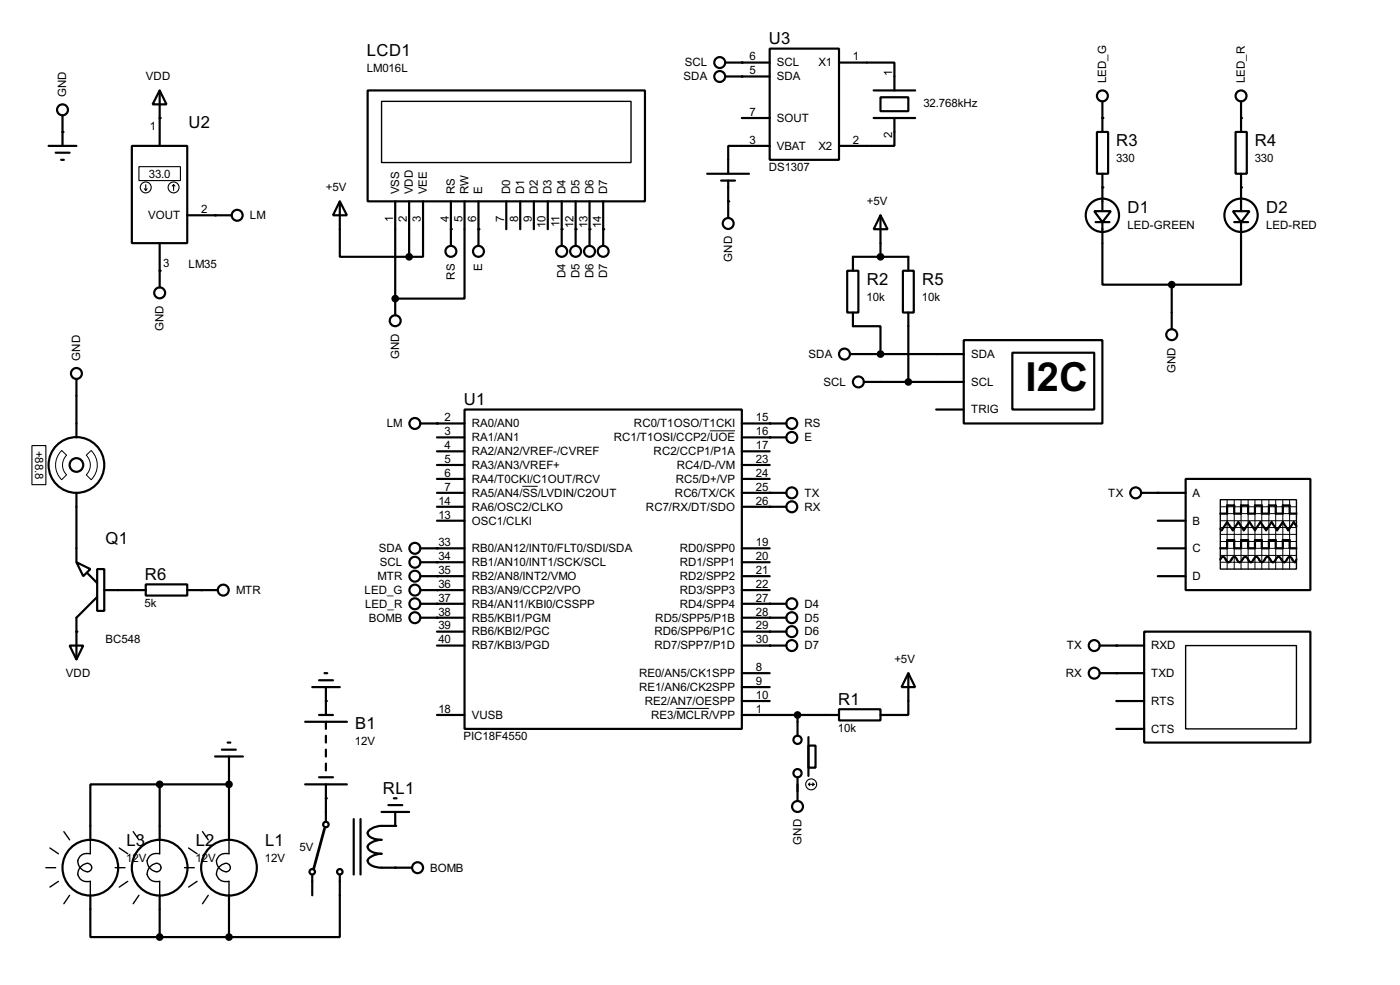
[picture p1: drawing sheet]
<svg xmlns="http://www.w3.org/2000/svg" width="256mm" height="180mm" viewBox="0 0 256 180" stroke-linecap="round" stroke-linejoin="round" font-family="sans-serif">
<g fill="#000">
<circle cx="135.9" cy="11.5" r=".2"/>
<circle cx="135.9" cy="14" r=".2"/>
<circle cx="11.5" cy="24.2" r=".2"/>
<circle cx="29.3" cy="21.6" r=".2"/>
<circle cx="39.4" cy="39.4" r=".2"/>
<circle cx="133.4" cy="36.9" r=".2"/>
<circle cx="202" cy="21.6" r=".2"/>
<circle cx="202" cy="34.3" r=".2"/>
<circle cx="227.4" cy="21.6" r=".2"/>
<circle cx="227.4" cy="34.3" r=".2"/>
<circle cx="29.3" cy="49.6" r=".2"/>
<circle cx="72.4" cy="54.7" r=".2"/>
<circle cx="82.6" cy="42" r=".2"/>
<circle cx="87.7" cy="42" r=".2"/>
<circle cx="102.9" cy="42" r=".2"/>
<circle cx="105.5" cy="42" r=".2"/>
<circle cx="108" cy="42" r=".2"/>
<circle cx="110.5" cy="42" r=".2"/>
<circle cx="80.1" cy="77.5" r=".2"/>
<circle cx="141" cy="77.5" r=".2"/>
<circle cx="141" cy="90.2" r=".2"/>
<circle cx="141" cy="92.8" r=".2"/>
<circle cx="141" cy="80.1" r=".2"/>
<circle cx="212.1" cy="90.2" r=".2"/>
<circle cx="14" cy="115.6" r=".2"/>
<circle cx="36.9" cy="108" r=".2"/>
<circle cx="80.1" cy="105.5" r=".2"/>
<circle cx="80.1" cy="102.9" r=".2"/>
<circle cx="80.1" cy="113.1" r=".2"/>
<circle cx="80.1" cy="108" r=".2"/>
<circle cx="80.1" cy="110.5" r=".2"/>
<circle cx="80.1" cy="100.4" r=".2"/>
<circle cx="141" cy="115.6" r=".2"/>
<circle cx="141" cy="110.5" r=".2"/>
<circle cx="141" cy="113.1" r=".2"/>
<circle cx="141" cy="118.2" r=".2"/>
<circle cx="204.5" cy="118.2" r=".2"/>
<circle cx="59.7" cy="128.3" r=".2"/>
<circle cx="204.5" cy="123.2" r=".2"/>
<circle cx="59.7" cy="146.1" r=".2"/>
<circle cx="72.4" cy="158.8" r=".2"/>
<circle cx="72.4" cy="151.2" r=".2"/>
</g>
<g fill="none" stroke="#000" stroke-width=".4">
<path d="M29.3 16.6l1.2 2.5h-2.5zM29.3 16.6v10.1M67.4 16.6h50.8v20.3h-50.8zM132.9 11.5h8.1M132.9 14h8.1M141 8.9h12.7v20.4h-12.7zM153.7 11.5h10.2v5.1M160.1 16.6h7.6M161.3 17.8h5.1v2.6h-5.1zM202 18.6v5.6M227.4 18.6v5.6M8.9 26.7h5.1"/>
<path d="M10.2 28h2.6M11.2 29.3h.5M11.5 21.1v5.6M24.2 26.7h10.1v17.8h-10.1zM34.3 39.4h8.2M62.3 36.9l1.3 2.5h-2.6zM62.3 36.9v10.1h12.7M72.4 36.9v20.8M75 36.9v10.1M77.5 36.9v10.1h-2.5M82.6 36.9v8.1M85.1 36.9v17.8h-12.7"/>
<path d="M87.7 36.9v8.1M92.8 36.9v5.1M95.3 36.9v5.1M97.8 36.9v5.1M100.4 36.9v5.1M102.9 36.9v8.1M105.5 36.9v8.1M108 36.9v8.1M110.5 36.9v8.1M129.6 31.8h7.6M132.1 33.1h2.6M133.4 33.1v6.8"/>
<path d="M135.9 21.6h5.1M141 26.7h-7.6v5.1M160.1 21.6h7.6M161.3 39.4l1.3 2.6h-2.5zM161.3 39.4v7.6M163.9 21.6v5.1h-10.2M200.5 38.7h3l-1.5 2zM201 24.2h2v7.6h-2zM202 31.8v6.9M225.9 38.7h3l-1.5 2zM226.4 24.2h2v7.6h-2zM227.4 31.8v6.9"/>
<path d="M29.3 44.5v8.1M155.2 49.6h2.1v7.6h-2.1zM156.3 57.2v2.5h5v5.1M156.3 49.6v-2.6h10.1v2.6M165.4 49.6h2v7.6h-2zM166.4 57.2v12.7M200.7 40.7h2.6M202 40.7v11.4h12.7M214.7 52.1v8.2M226.1 40.7h2.6M227.4 40.7v11.4h-12.7M14 69.4v10.7"/>
<path d="M77 77.5h8.1M85.1 75h50.8v58.4h-50.8zM135.9 77.5h8.2M155.8 64.8h20.8M158.3 69.9h18.3M171.5 75h5.1M176.6 62.3h25.4v15.2h-25.4zM185.5 64.6h15v10.4h-15zM14 90.2v12.7M80.1 80.1h5M80.1 90.2h5M80.1 92.8h5"/>
<path d="M80.1 95.3h5M80.1 82.6h5M80.1 85.1h5M80.1 87.7h5M135.9 80.1h8.2M135.9 90.2h8.2M135.9 92.8h8.2M135.9 82.6h5.1M135.9 85.1h5.1M135.9 87.7h5.1M209.1 90.2h8.1M212.1 95.3h5.1"/>
<path d="M217.2 87.7h22.9v20.3h-22.9zM223.6 94h1.2v-1.5h1.3v1.5h1.3v-1.5h1.3v1.5h1.2v-1.5h1.3v1.5h1.3v-1.5h1.2v1.5h1.3v-1.5h1.3v1.5h1.2M237.5 96.3l-.5-.7-1 1.5-1-1.5-1 1.5-1-1.5-1 1.5-1.1-1.5-1 1.5-1-1.5-1 1.5-1-1.5-1 1.5-1.1-1.5-1 1.5-.2-.3M12.8 118.2h2.5l-1.3 2.5zM14 102.9l2.6 1.3-1.3 1.3zM16.1 105l1.7 1.7M17.8 104.2h1.3v7.6h-1.3zM17.8 109.3l-3.8 3.8v7.6M19.1 108h7.6M26.7 107h7.6v2h-7.6zM34.3 108h5.6M77 108h8.1"/>
<path d="M77 110.5h8.1M77 113.1h8.1M77 100.4h8.1M77 102.9h8.1M77 105.5h8.1M80.1 115.6h5M80.1 118.2h5M135.9 108h5.1M135.9 110.5h8.2M135.9 115.6h8.2M135.9 113.1h8.2M135.9 118.2h8.2"/>
<path d="M135.9 100.4h5.1M135.9 102.9h5.1M135.9 105.5h5.1M201.5 118.2h8.1M209.6 115.6h30.5v20.3h-30.5zM212.1 100.4h5.1M212.1 105.5h5.1M223.6 102.4l.2-.4 .3-.1 .2 .1 .5 .8a.6 .6 0 0 0 .9-.5l.4-.4 .3 .1 .4 .8 .3 .1 .3-.1 .5-.8a.6 .6 0 0 1 .8 .5l.5 .4 .2-.1 .5-.8 .3-.1 .2 .1 .5 .8a.6 .6 0 0 0 .9-.5l.4-.4 .2 .1 .5 .8 .3 .1 .3-.1 .5-.8a.6 .6 0 0 1 .8 .5l.5 .4 .2-.1 .5-.8 .3-.1 .2 .1 .5 .8 .3 .1 .2-.5M223.6 100.4h1.2v-1.5h1.3v1.5h1.3v-1.5h1.3v1.5h1.2v-1.5h1.3v1.5h1.3v-1.5h1.2v1.5h1.3v-1.5h1.3v1.5h1.2M39.4 138.5h5.1M40.7 137.2h2.5M41.7 135.9h.5"/>
<path d="M42 138.5v15.2M55.9 132.1h7.7M57.2 125.8h5.1M58.5 130.9h2.5M58.5 124.5h2.5M59.5 123.2h.5M59.7 125.8v5.1M59.7 132.1v1.3M59.7 134.7v1.2M59.7 137.2v1.3M59.7 139.8v1.2M80.1 130.9h5"/>
<path d="M135.9 130.9h17.8M135.9 123.2h5.1M135.9 128.3h5.1M135.9 125.8h5.1M146.1 130.9v3.8M148.1 136.5h1.3v4h-1.3zM148.1 134.9v7.1M153.7 129.8h7.6v2.1h-7.6zM166.4 123.2l1.3 2.6h-2.5zM166.4 123.2v7.7h-5.1M201.5 123.2h8.1M204.5 128.3h5.1"/>
<path d="M204.5 133.4h5.1M29.3 143.6h-12.7v10.1M29.3 143.6v10.1M29.3 143.6h12.7M55.9 143.6h7.7M58.5 142.3h2.5M59.7 143.6v6.8M64.8 149.9v10.2M66.1 149.9v10.2M69.9 148.6h5.1M71.2 147.4h2.5M72.2 146.1h.5"/>
<path d="M72.4 148.6v2.6a7 7 0 0 0-4.3 .4 .9 .9 0 0 0-.7 1.2 2.8 2.8 0 0 0 2.5 .9 2.68 2.68 0 0 0-2.5 1.3 1.47 1.47 0 0 0 1.3 1.1l1.2 .2a2.68 2.68 0 0 0-2.5 1.2 2.33 2.33 0 0 0 2.5 1.3h5.6M146.1 142.3v4.3M16.6 163.9v7.6h12.7M29.3 171.5h12.7M29.3 163.9v7.6M42 163.9v7.6M57.2 160.1v3.8M62.3 160.1v11.4h-20.3"/>
<circle cx="131.8" cy="11.5" r="1"/>
<circle cx="131.8" cy="14" r="1"/>
<circle cx="201.9" cy="17.6" r="1"/>
<circle cx="227.3" cy="17.6" r="1"/>
<circle cx="11.4" cy="20.1" r="1"/>
<circle cx="43.4" cy="39.4" r="1"/>
<circle cx="201.9" cy="39.4" r="3.1"/>
<circle cx="227.3" cy="39.4" r="3.1"/>
<circle cx="29.2" cy="53.6" r="1"/>
<circle cx="72.4" cy="58.7" r="1"/>
<circle cx="82.6" cy="46" r="1"/>
<circle cx="87.6" cy="46" r="1"/>
<circle cx="102.9" cy="46" r="1"/>
<circle cx="105.4" cy="46" r="1"/>
<circle cx="108" cy="46" r="1"/>
<circle cx="110.5" cy="46" r="1"/>
<circle cx="133.4" cy="40.9" r="1"/>
<circle cx="14" cy="68.4" r="1"/>
<circle cx="76" cy="77.5" r="1"/>
<circle cx="145" cy="77.5" r="1"/>
<circle cx="154.7" cy="64.8" r="1"/>
<circle cx="157.2" cy="69.9" r="1"/>
<circle cx="214.6" cy="61.3" r="1"/>
<circle cx="14" cy="85.1" r="5.1"/>
<circle cx="14" cy="85.1" r="1.25"/>
<circle cx="145" cy="80.1" r="1"/>
<circle cx="145" cy="92.8" r="1"/>
<circle cx="145" cy="90.2" r="1"/>
<circle cx="208" cy="90.2" r="1"/>
<circle cx="40.9" cy="108" r="1"/>
<circle cx="76" cy="105.5" r="1"/>
<circle cx="76" cy="110.5" r="1"/>
<circle cx="76" cy="102.9" r="1"/>
<circle cx="76" cy="113.1" r="1"/>
<circle cx="76" cy="100.4" r="1"/>
<circle cx="76" cy="108" r="1"/>
<circle cx="145" cy="118.2" r="1"/>
<circle cx="145" cy="115.6" r="1"/>
<circle cx="145" cy="113.1" r="1"/>
<circle cx="145" cy="110.5" r="1"/>
<circle cx="200.4" cy="118.2" r="1"/>
<circle cx="146.1" cy="135.4" r=".75"/>
<circle cx="200.4" cy="123.2" r="1"/>
<circle cx="16.5" cy="158.8" r="5.1"/>
<circle cx="29.2" cy="158.8" r="5.1"/>
<circle cx="41.9" cy="158.8" r="5.1"/>
<circle cx="57.2" cy="159.6" r=".5"/>
<circle cx="59.7" cy="150.9" r=".5"/>
<circle cx="62.2" cy="159.6" r=".5"/>
<circle cx="76.5" cy="158.8" r="1"/>
<circle cx="146.1" cy="147.6" r="1"/>
<circle cx="146.1" cy="141.5" r=".75"/>
</g>
<g fill="#000" stroke="#000" stroke-width=".4">
<circle cx="72.4" cy="54.7" r=".5"/>
<circle cx="74.9" cy="47" r=".5"/>
<circle cx="161.3" cy="47" r=".5"/>
<circle cx="214.6" cy="52.1" r=".5"/>
<circle cx="161.3" cy="64.8" r=".5"/>
<circle cx="166.4" cy="69.9" r=".5"/>
<circle cx="146.1" cy="130.9" r=".5"/>
<circle cx="29.2" cy="143.6" r=".5"/>
<circle cx="41.9" cy="143.6" r=".5"/>
<circle cx="29.2" cy="171.5" r=".5"/>
<circle cx="41.9" cy="171.5" r=".5"/>
</g>
<g fill="none" stroke="#000" stroke-width=".25">
<path d="M69.9 18.6h45.7v11.2h-45.7zM223.6 91.5h13.9v12.7h-13.9zM217.2 118.2h20.3v15.2h-20.3zM8.4 158.8h1.8M9.2 155.2l1.5 1.1M11.7 152.2l1.1 1.5M16.6 153.7v2.6a1.66 1.66 0 0 0-2.2 .9 1.66 1.66 0 0 0 .9 2.1 .81 .81 0 0 0 1.3 0 .81 .81 0 0 0-.3-1.3 1.82 1.82 0 0 0-1.9 2.4 1.73 1.73 0 0 0 2.2 .9v2.6M21.1 158.8h1.8M21.9 155.2l1.5 1.1M24.4 152.2l1.1 1.5M29.3 153.7v2.6a1.66 1.66 0 0 0-2.2 .9 1.66 1.66 0 0 0 .9 2.1 .81 .81 0 0 0 1.3 0 .81 .81 0 0 0-.3-1.3 1.82 1.82 0 0 0-1.9 2.4 1.73 1.73 0 0 0 2.2 .9v2.6M33.8 158.8h1.8"/>
<path d="M34.6 155.2l1.5 1.1M37.1 152.2l1.1 1.5M42 153.7v2.6a1.66 1.66 0 0 0-2.2 .9 1.66 1.66 0 0 0 .9 2.1 .81 .81 0 0 0 1.3 0 .81 .81 0 0 0-.3-1.3 1.82 1.82 0 0 0-1.9 2.4 1.73 1.73 0 0 0 2.2 .9v2.6M10.7 161.3l-1.5 1.1M12.8 163.9l-1.1 1.5M23.4 161.3l-1.5 1.1M25.5 163.9l-1.1 1.5M36.1 161.3l-1.5 1.1M38.2 163.9l-1.1 1.5"/>
</g>
<g fill="none" stroke="#000" stroke-width=".2">
<path d="M25.5 30.5h7.6v2.6h-7.6zM26.5 34.6l.2 .3M26.7 33.8v1.1M27 34.6l-.3 .3M31.8 33.8l-.2 .3M31.8 33.8l.3 .3M31.8 33.8v1.1M5.9 81.6h2.5v7.1h-2.5zM148.1 143.6h1.1M148.1 143.6l.3 .2M148.4 143.3l-.3 .3M148.9 143.3l.3 .3"/>
<path d="M149.2 143.6l-.3 .2"/>
<circle cx="26.7" cy="34.3" r="1"/>
<circle cx="31.8" cy="34.3" r="1"/>
<circle cx="148.6" cy="143.6" r="1"/>
</g>
<g fill="none" stroke="#000" stroke-width=".18">
<path d="M130.1 78.9h4.6M11.3 82.5l.9 .8a2.54 2.54 0 0 0 0 3.6l-.9 .9a3.7 3.7 0 0 1 0-5.3zM15.8 83.3l.9-.8a3.7 3.7 0 0 1 0 5.3l-.9-.9a2.53 2.53 0 0 0 0-3.6zM95.7 89h2.8M223.6 95.3h13.9M223.6 92.8h13.9M223.6 94h13.9M223.6 96.6h13.9M223.6 99.1h13.9M223.6 97.8h13.9M224.8 91.5v12.7M226.1 91.5v12.7"/>
<path d="M227.4 91.5v12.7M228.7 91.5v12.7M229.9 91.5v12.7M231.2 91.5v12.7M232.5 91.5v12.7M233.7 91.5v12.7M235 91.5v12.7M236.3 91.5v12.7M223.6 100.4h13.9M223.6 101.7h13.9M223.6 102.9h13.9M123.9 129.7h6"/>
</g>
<path d="M59.5 151.7l-2 7.4" fill="none" stroke="#000" stroke-width=".5"/>
<text font-size="8.2" x="187.9" y="71.6">I2C</text>
<g font-size="3.4">
<text x="67.2" y="10.2">LCD1</text>
<text x="140.9" y="8.1">U3</text>
<text x="34.6" y="23.3">U2</text>
<text x="204.5" y="26.7">R3</text>
<text x="229.9" y="26.7">R4</text>
<text x="206.6" y="38.9">D1</text>
<text x="232" y="38.9">D2</text>
<text x="158.8" y="52.1">R2</text>
<text x="169" y="52.1">R5</text>
<text x="85" y="74.1">U1</text>
<text x="19.4" y="99.6">Q1</text>
<text x="26.6" y="106.2">R6</text>
<text x="153.6" y="129">R1</text>
<text x="65.1" y="133.4">B1</text>
<text x="70.2" y="145.3">RL1</text>
<text x="23.2" y="154.8">L3</text>
<text x="35.9" y="154.8">L2</text>
<text x="48.6" y="154.8">L1</text>
</g>
<g font-size="2.4">
<text x="137.3" y="11.1">6</text>
<text x="156.3" y="11.1">1</text>
<text x="12.2" y="17.8" transform="rotate(-90 12.2 17.8)">GND</text>
<text x="26.7" y="14.7">VDD</text>
<text x="67.2" y="13.2">LM016L</text>
<text x="125.2" y="14.7">SDA</text>
<text x="125.4" y="12.2">SCL</text>
<text x="137.3" y="13.6">5</text>
<text x="142.3" y="12.2">SCL</text>
<text x="142.3" y="14.7">SDA</text>
<text x="149.9" y="12.2">X1</text>
<text x="163.5" y="14" transform="rotate(-90 163.5 14)">1</text>
<text x="202.7" y="15.2" transform="rotate(-90 202.7 15.2)">LED_G</text>
<text x="228.1" y="15.2" transform="rotate(-90 228.1 15.2)">LED_R</text>
<text x="27.5" y="23.8">1</text>
<text x="137.3" y="21.2">7</text>
<text x="142.3" y="22.3">SOUT</text>
<text x="169.2" y="19.5">32.768kHz</text>
<text x="137.3" y="26.3">3</text>
<text x="142.3" y="27.4">VBAT</text>
<text x="149.9" y="27.4">X2</text>
<text x="156.3" y="26.3">2</text>
<text x="163.5" y="25.3" transform="rotate(-90 163.5 25.3)">2</text>
<text x="204.5" y="29.6">330</text>
<text x="229.9" y="29.6">330</text>
<text x="27.3" y="32.5">33.0</text>
<text x="59.7" y="35">+5V</text>
<text x="73.1" y="35.6" transform="rotate(-90 73.1 35.6)">VSS</text>
<text x="75.7" y="35.6" transform="rotate(-90 75.7 35.6)">VDD</text>
<text x="78.2" y="35.6" transform="rotate(-90 78.2 35.6)">VEE</text>
<text x="83.3" y="35.6" transform="rotate(-90 83.3 35.6)">RS</text>
<text x="85.8" y="35.6" transform="rotate(-90 85.8 35.6)">RW</text>
<text x="88.4" y="35.6" transform="rotate(-90 88.4 35.6)">E</text>
<text x="93.5" y="35.6" transform="rotate(-90 93.5 35.6)">D0</text>
<text x="96" y="35.6" transform="rotate(-90 96 35.6)">D1</text>
<text x="98.5" y="35.6" transform="rotate(-90 98.5 35.6)">D2</text>
<text x="101.1" y="35.6" transform="rotate(-90 101.1 35.6)">D3</text>
<text x="103.6" y="35.6" transform="rotate(-90 103.6 35.6)">D4</text>
<text x="106.2" y="35.6" transform="rotate(-90 106.2 35.6)">D5</text>
<text x="108.7" y="35.6" transform="rotate(-90 108.7 35.6)">D6</text>
<text x="111.2" y="35.6" transform="rotate(-90 111.2 35.6)">D7</text>
<text x="140.8" y="31.4">DS1307</text>
<text x="27.1" y="40.1">VOUT</text>
<text x="36.9" y="39">2</text>
<text x="45.8" y="40.1">LM</text>
<text x="72" y="40.6" transform="rotate(-90 72 40.6)">1</text>
<text x="74.6" y="40.6" transform="rotate(-90 74.6 40.6)">2</text>
<text x="77.1" y="40.6" transform="rotate(-90 77.1 40.6)">3</text>
<text x="82.2" y="40.6" transform="rotate(-90 82.2 40.6)">4</text>
<text x="84.7" y="40.6" transform="rotate(-90 84.7 40.6)">5</text>
<text x="87.3" y="40.6" transform="rotate(-90 87.3 40.6)">6</text>
<text x="92.4" y="40.6" transform="rotate(-90 92.4 40.6)">7</text>
<text x="94.9" y="40.6" transform="rotate(-90 94.9 40.6)">8</text>
<text x="97.4" y="40.6" transform="rotate(-90 97.4 40.6)">9</text>
<text x="100" y="41.7" transform="rotate(-90 100 41.7)">10</text>
<text x="102.5" y="41.5" transform="rotate(-90 102.5 41.5)">11</text>
<text x="105.1" y="41.7" transform="rotate(-90 105.1 41.7)">12</text>
<text x="107.6" y="41.7" transform="rotate(-90 107.6 41.7)">13</text>
<text x="110.1" y="41.7" transform="rotate(-90 110.1 41.7)">14</text>
<text x="158.8" y="37.6">+5V</text>
<text x="206.5" y="41.9">LED-GREEN</text>
<text x="231.9" y="41.9">LED-RED</text>
<text x="134.1" y="47.9" transform="rotate(-90 134.1 47.9)">GND</text>
<text x="29.9" y="48.9">3</text>
<text x="34.5" y="49.1">LM35</text>
<text x="83.3" y="51.2" transform="rotate(-90 83.3 51.2)">RS</text>
<text x="88.4" y="49.7" transform="rotate(-90 88.4 49.7)">E</text>
<text x="103.6" y="51" transform="rotate(-90 103.6 51)">D4</text>
<text x="106.2" y="51" transform="rotate(-90 106.2 51)">D5</text>
<text x="108.7" y="51" transform="rotate(-90 108.7 51)">D6</text>
<text x="111.2" y="51" transform="rotate(-90 111.2 51)">D7</text>
<text x="158.8" y="55">10k</text>
<text x="168.9" y="55">10k</text>
<text x="29.9" y="60.6" transform="rotate(-90 29.9 60.6)">GND</text>
<text x="73.1" y="65.7" transform="rotate(-90 73.1 65.7)">GND</text>
<text x="148.1" y="65.5">SDA</text>
<text x="177.9" y="65.5">SDA</text>
<text x="14.7" y="66" transform="rotate(-90 14.7 66)">GND</text>
<text x="150.8" y="70.6">SCL</text>
<text x="177.9" y="70.6">SCL</text>
<text x="215.4" y="68.3" transform="rotate(-90 215.4 68.3)">GND</text>
<text x="81.5" y="77.1">2</text>
<text x="138.5" y="77.1">15</text>
<text x="177.9" y="75.7">TRIG</text>
<text x="6.4" y="82.5" transform="rotate(90 6.4 82.5)">+88.8</text>
<text x="70.8" y="78.2">LM</text>
<text x="81.5" y="79.7">3</text>
<text x="81.5" y="82.2">4</text>
<text x="86.4" y="78.2">RA0/AN0</text>
<text x="86.4" y="80.8">RA1/AN1</text>
<text x="86.4" y="83.3">RA2/AN2/VREF-/CVREF</text>
<text x="112.4" y="80.8">RC1/T1OSI/CCP2/UOE</text>
<text x="116.1" y="78.2">RC0/T1OSO/T1CKI</text>
<text x="119.7" y="83.3">RC2/CCP1/P1A</text>
<text x="138.5" y="79.7">16</text>
<text x="138.5" y="82.2">17</text>
<text x="147.4" y="78.2">RS</text>
<text x="147.4" y="80.8">E</text>
<text x="81.5" y="84.7">5</text>
<text x="81.5" y="87.3">6</text>
<text x="81.5" y="89.8">7</text>
<text x="86.4" y="85.8">RA3/AN3/VREF+</text>
<text x="86.4" y="88.4">RA4/T0CKI/C1OUT/RCV</text>
<text x="123.8" y="88.4">RC5/D+/VP</text>
<text x="124" y="85.8">RC4/D-/VM</text>
<text x="138.5" y="84.7">23</text>
<text x="138.5" y="87.3">24</text>
<text x="138.5" y="89.8">25</text>
<text x="80.3" y="92.4">14</text>
<text x="80.3" y="94.9">13</text>
<text x="86.4" y="90.9">RA5/AN4/SS/LVDIN/C2OUT</text>
<text x="86.4" y="93.5">RA6/OSC2/CLKO</text>
<text x="118.3" y="93.5">RC7/RX/DT/SDO</text>
<text x="123.6" y="90.9">RC6/TX/CK</text>
<text x="138.5" y="92.4">26</text>
<text x="147.4" y="90.9">TX</text>
<text x="147.4" y="93.5">RX</text>
<text x="203" y="90.9">TX</text>
<text x="218.5" y="90.9">A</text>
<text x="69.4" y="101.1">SDA</text>
<text x="80.3" y="100">33</text>
<text x="86.4" y="96">OSC1/CLKI</text>
<text x="86.4" y="101.1">RB0/AN12/INT0/FLT0/SDI/SDA</text>
<text x="124.5" y="101.1">RD0/SPP0</text>
<text x="138.5" y="100">19</text>
<text x="218.5" y="96">B</text>
<text x="218.5" y="101.1">C</text>
<text x="69.1" y="106.2">MTR</text>
<text x="69.6" y="103.6">SCL</text>
<text x="80.3" y="102.5">34</text>
<text x="80.3" y="105.1">35</text>
<text x="80.3" y="107.6">36</text>
<text x="86.4" y="103.6">RB1/AN10/INT1/SCK/SCL</text>
<text x="86.4" y="106.2">RB2/AN8/INT2/VMO</text>
<text x="124.5" y="103.6">RD1/SPP1</text>
<text x="124.5" y="106.2">RD2/SPP2</text>
<text x="138.5" y="102.5">20</text>
<text x="138.5" y="105.1">21</text>
<text x="138.5" y="107.6">22</text>
<text x="218.5" y="106.2">D</text>
<text x="26.5" y="111.1">5k</text>
<text x="43.2" y="108.7">MTR</text>
<text x="66.8" y="108.7">LED_G</text>
<text x="66.9" y="111.2">LED_R</text>
<text x="67.6" y="113.8">BOMB</text>
<text x="80.3" y="110.1">37</text>
<text x="80.3" y="112.7">38</text>
<text x="86.4" y="108.7">RB3/AN9/CCP2/VPO</text>
<text x="86.4" y="111.2">RB4/AN11/KBI0/CSSPP</text>
<text x="86.4" y="113.8">RB5/KBI1/PGM</text>
<text x="120" y="113.8">RD5/SPP5/P1B</text>
<text x="124.5" y="108.7">RD3/SPP3</text>
<text x="124.5" y="111.2">RD4/SPP4</text>
<text x="138.5" y="110.1">27</text>
<text x="138.5" y="112.7">28</text>
<text x="147.4" y="111.2">D4</text>
<text x="147.4" y="113.8">D5</text>
<text x="19.3" y="117.7">BC548</text>
<text x="80.3" y="115.2">39</text>
<text x="80.3" y="117.8">40</text>
<text x="86.4" y="116.3">RB6/KBI2/PGC</text>
<text x="86.4" y="118.9">RB7/KBI3/PGD</text>
<text x="119.9" y="116.3">RD6/SPP6/P1C</text>
<text x="119.9" y="118.9">RD7/SPP7/P1D</text>
<text x="138.5" y="115.2">29</text>
<text x="138.5" y="117.8">30</text>
<text x="147.4" y="116.3">D6</text>
<text x="147.4" y="118.9">D7</text>
<text x="195.4" y="118.9">TX</text>
<text x="210.9" y="118.9">RXD</text>
<text x="12.1" y="123.9">VDD</text>
<text x="117.1" y="123.9">RE0/AN5/CK1SPP</text>
<text x="138.5" y="122.8">8</text>
<text x="138.5" y="125.4">9</text>
<text x="163.9" y="121.4">+5V</text>
<text x="195.2" y="123.9">RX</text>
<text x="210.9" y="123.9">TXD</text>
<text x="80.3" y="130.5">18</text>
<text x="86.4" y="131.6">VUSB</text>
<text x="117.1" y="126.5">RE1/AN6/CK2SPP</text>
<text x="118.1" y="129">RE2/AN7/OESPP</text>
<text x="119.3" y="131.6">RE3/MCLR/VPP</text>
<text x="138.5" y="127.9">10</text>
<text x="138.5" y="130.5">1</text>
<text x="210.9" y="129">RTS</text>
<text x="65" y="136.4">12V</text>
<text x="84.9" y="135.5">PIC18F4550</text>
<text x="153.5" y="134">10k</text>
<text x="210.9" y="134.1">CTS</text>
<text x="54.9" y="155.8">5V</text>
<text x="146.8" y="154.6" transform="rotate(-90 146.8 154.6)">GND</text>
<text x="23.1" y="157.8">12V</text>
<text x="35.8" y="157.8">12V</text>
<text x="48.5" y="157.8">12V</text>
<text x="78.8" y="159.5">BOMB</text>
</g>
</svg>
